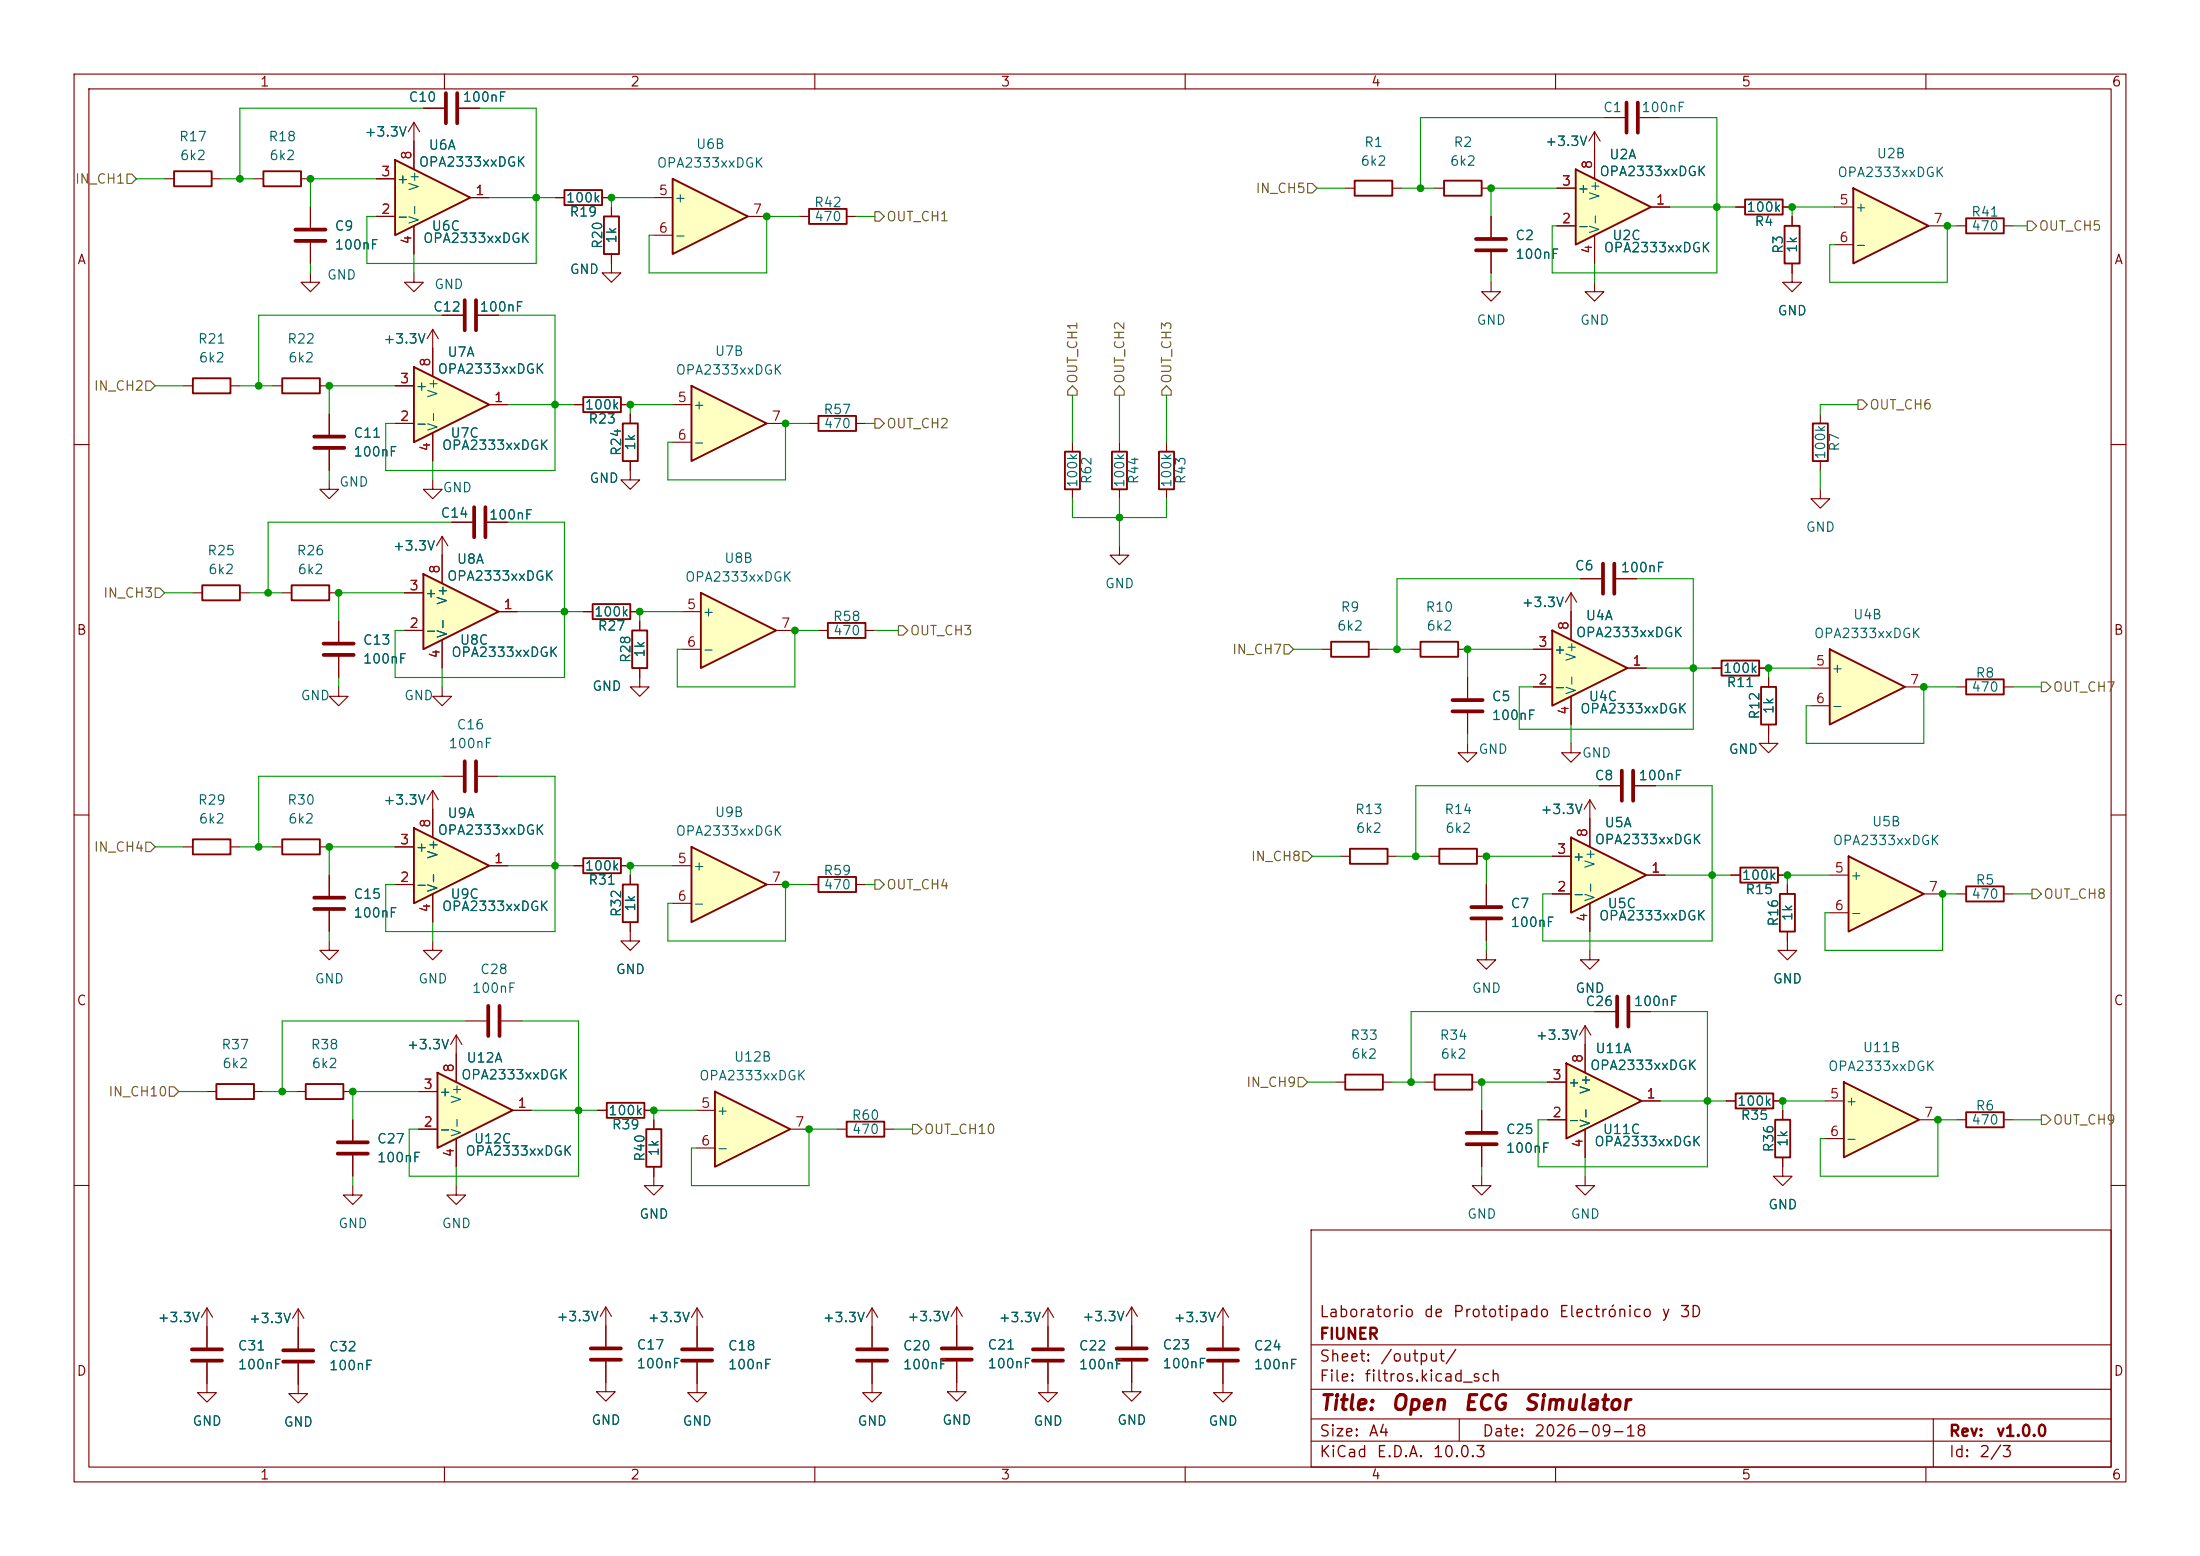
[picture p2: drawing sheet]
<svg xmlns="http://www.w3.org/2000/svg" width="297mm" height="210mm" viewBox="0 0 297 210" stroke-linecap="round" stroke-linejoin="round" font-family="sans-serif">
<g fill="none" stroke="#840000" stroke-width=".15">
<path d="M10 10h277v190h-277zM12 12h273v186h-273zM60 10v2M110 10v2M160 10v2M210 10v2M260 10v2M74.9 26.7h1.3M81.3 26.7h1.2M241.9 29.2v1.3M241.9 35.6v1.2M264.2 30.5h1.2"/>
<path d="M270.5 30.5h1.3M10 60h2M285 60h2M10 110h2M212.1 100.3v1.3h1.3l-1.3 1.3-1.3-1.3h1.3M214.6 108l-.7 1.2M214.6 108l.8 1.2M214.6 108v6.3M215.9 106h2.8M220.7 106h2.8M285 110h2M214.6 121.9v3.8"/>
<path d="M88.3 158.8v1.2h1.2l-1.2 1.3-1.3-1.3h1.3M10 160h2M81.8 176.4l-.8 1.3M81.8 176.4l.7 1.3M81.8 176.4v5.3M94.1 176.5l-.8 1.3M94.1 176.5l.8 1.3M94.1 176.5v5.4M177 166h108v32h-108zM285 160h2M27.9 186.7v1.3h1.3l-1.3 1.2-1.2-1.2h1.2M60 198v2"/>
<path d="M81.8 183.8v2.8M94.1 183.9v2.8M110 198v2M160 198v2M177 194.5h108M177 191.5h108M177 187.5h108M177 181.5h108M197 191.5v3M210 198v2M260 198v2M261 191.5v6.5"/>
</g>
<path d="M76.2 25.7h5.1v2h-5.1zM240.9 30.5h2.1v5.1h-2.1zM265.4 29.5h5.1v2h-5.1z" fill="none" stroke="#840000" stroke-width=".25"/>
<path d="M218.9 104v4.1M220.5 104v4.1M79.8 183.5h4M79.8 182h4M92.1 183.6h4M92.1 182.1h4" fill="none" stroke="#840000" stroke-width=".51"/>
<path d="M212.1 113l10.1 5.1-10.1 5.1z" fill="#ffffc2"/>
<path d="M182.2 114.6h5.1v2h-5.1zM194.3 114.6h5.1v2h-5.1zM212.1 113l10.1 5.1-10.1 5.1zM193.7 145h5.1v2.1h-5.1z" fill="none" stroke="#840000" stroke-width=".25"/>
<g fill="none" stroke="#840000" stroke-width=".15">
<path d="M55.9 36.8v1.3h1.2l-1.2 1.3-1.3-1.3h1.3M58.4 44.5l-.7 1.2M58.4 44.5l.8 1.2M58.4 44.5v6.3M58.4 58.4v3.8M59.7 42.5h2.8M64.5 42.5h2.8M181 115.6h1.2M187.3 115.6h1.3M193 115.6h1.3M198.1 100.3v1.3h1.3l-1.3 1.3-1.3-1.3h1.3M199.4 115.6h1.3"/>
<path d="M200.7 119.4v2.8M209.5 115.6h2.6M222.2 118.1h2.6M200.7 128.3v1.2h1.2l-1.2 1.3-1.3-1.3h1.3M200.7 124.2v2.8M209.5 120.7h2.6M214 138.4l-.8 1.3M214 138.4l.8 1.3M214 138.4v2.6M214.6 128.3v1.2h1.3l-1.3 1.3-1.2-1.3h1.2M192.4 146.1h1.3M198.8 146.1h1.2"/>
<path d="M200 158.8v1.2h1.3l-1.3 1.3-1.2-1.3h1.2M214 158.8v1.2h1.3l-1.3 1.3-1.3-1.3h1.3M240.7 157.5v1.3h1.2l-1.2 1.2-1.3-1.2h1.3M47.6 160v1.3h1.3l-1.3 1.3-1.2-1.3h1.2M61.6 160v1.3h1.3l-1.3 1.3-1.3-1.3h1.3M165.1 179.1v2.8M40.3 186.8v1.3h1.2l-1.2 1.3-1.3-1.3h1.3M165.1 183.9v4.1h1.3l-1.3 1.2-1.3-1.2h1.3"/>
</g>
<path d="M62.7 40.5v4.1M64.3 40.5v4.1M198.6 122.4h4.1M198.6 124h4.1M163.1 183.6h4M163.1 182.1h4" fill="none" stroke="#840000" stroke-width=".51"/>
<path d="M55.9 49.5l10.1 5.1-10.1 5.1z" fill="#ffffc2"/>
<path d="M55.9 49.5l10.1 5.1-10.1 5.1zM181.6 145h5.1v2.1h-5.1z" fill="none" stroke="#840000" stroke-width=".25"/>
<g fill="none" stroke="#840000" stroke-width=".15">
<path d="M55.9 19.1v3.8M57.1 14.6h2.8M62 14.6h2.8M55.9 30.5v3.8M53.3 57.2h2.6M53.3 52.1h2.6M66 54.6h2.6M180.3 146.1h1.3M186.7 146.1h1.3M152.8 178.9v2.8M165.1 176.5l-.8 1.3M165.1 176.5l.8 1.3"/>
<path d="M165.1 176.5v2.6M152.8 183.8v4h1.3l-1.3 1.3-1.3-1.3h1.3"/>
</g>
<path d="M60.2 12.6v4M61.7 12.6v4M150.7 183.5h4.1M150.7 182h4.1" fill="none" stroke="#840000" stroke-width=".51"/>
<path d="M53.3 21.6l10.2 5.1-10.2 5.1z" fill="#ffffc2"/>
<path d="M53.3 21.6l10.2 5.1-10.2 5.1z" fill="none" stroke="#840000" stroke-width=".25"/>
<path d="M50.8 29.2h2.5M50.8 24.1h2.5M63.5 26.7h2.5M141.5 179.1v2.8M152.8 176.4l-.8 1.3M152.8 176.4l.7 1.3M152.8 176.4v2.5M141.5 183.9v2.8" fill="none" stroke="#840000" stroke-width=".15"/>
<path d="M139.4 183.6h4.1M139.4 182.1h4.1" fill="none" stroke="#840000" stroke-width=".51"/>
<path d="M211.5 143.5l10.1 5.1-10.1 5.1z" fill="#ffffc2"/>
<path d="M78.7 53.6h5.1v2h-5.1zM84.1 57.2h2v5h-2zM156.5 61h2v5h-2zM240.3 120.7h2v5h-2zM211.5 143.5l10.1 5.1-10.1 5.1z" fill="none" stroke="#840000" stroke-width=".25"/>
<g fill="none" stroke="#840000" stroke-width=".15">
<path d="M77.5 54.6h1.2M83.8 54.6h1.3M85.1 55.9v1.3M157.5 59.7v1.3M85.1 62.2v1.3M157.5 66v1.3M241.3 119.4v1.3M215.3 136.5h2.8M220.1 136.5h2.8M241.3 125.7v2.6h1.3l-1.3 1.2-1.3-1.2h1.3M200 149.9v2.8M200 154.7v2.8"/>
<path d="M208.9 151.1h2.6M208.9 146.1h2.6M214 141v3.8M214 152.4v3.8M221.6 148.6h2.6M27.9 176.5l-.7 1.3M27.9 176.5l.8 1.3M27.9 176.5v5.4M40.3 176.7v5.3M40.3 176.7l-.8 1.2M40.3 176.7l.7 1.2M27.9 183.9v2.8"/>
<path d="M40.3 184v2.8"/>
</g>
<path d="M218.3 134.5v4.1M219.8 134.5v4.1M198 152.9h4.1M198 154.4h4.1M25.9 183.6h4.1M25.9 182.1h4.1M38.2 183.8h4.1M38.2 182.2h4.1" fill="none" stroke="#840000" stroke-width=".51"/>
<path d="M249.6 115.6l10.1 5.1-10.1 5z" fill="#ffffc2"/>
<path d="M249.6 115.6l10.1 5.1-10.1 5zM234.3 147.6h5.1v2h-5.1zM239.6 151.1h2.1v5.1h-2.1z" fill="none" stroke="#840000" stroke-width=".25"/>
<path d="M247 118.1h2.6M247 123.2h2.6M259.7 120.7h2.6M233 148.6h1.3M239.4 148.6h1.3M240.7 149.9v1.2M240.7 156.2v1.3M129.2 176.4v5.3M129.2 176.4l-.8 1.3M129.2 176.4l.7 1.3M129.2 183.8v2.8" fill="none" stroke="#840000" stroke-width=".15"/>
<path d="M127.1 183.5h4.1M127.1 182h4.1" fill="none" stroke="#840000" stroke-width=".51"/>
<path d="M93.3 52.1l10.2 5.1-10.2 5z" fill="#ffffc2"/>
<path d="M109.2 28.2h5.1v2h-5.1zM93.3 52.1l10.2 5.1-10.2 5zM110.5 56.1h5.1v2.1h-5.1zM265.4 150.1h5.1v2h-5.1z" fill="none" stroke="#840000" stroke-width=".25"/>
<g fill="none" stroke="#840000" stroke-width=".15">
<path d="M107.9 29.2h1.3M114.3 29.2h1.3M90.8 54.6h2.5M90.8 59.7h2.5M103.5 57.2h2.5M109.2 57.2h1.3M115.6 57.2h1.2M264.2 151.1h1.2M270.5 151.1h1.3M117.7 176.5v5.4M117.7 176.5l-.7 1.3M117.7 176.5l.8 1.3"/>
<path d="M141.5 176.5l-.8 1.3M141.5 176.5l.7 1.3M141.5 176.5v2.6M81.8 186.6v1.2h1.3l-1.3 1.3-1.3-1.3h1.3M94.1 186.7v1.3h1.3l-1.3 1.2-1.3-1.2h1.3M117.7 183.9v2.8"/>
</g>
<path d="M115.7 183.6h4.1M115.7 182.1h4.1" fill="none" stroke="#840000" stroke-width=".51"/>
<path d="M248.9 146.1l10.2 5-10.2 5.1z" fill="#ffffc2"/>
<path d="M248.9 146.1l10.2 5-10.2 5.1z" fill="none" stroke="#840000" stroke-width=".25"/>
<path d="M82.5 35.6v1.2h1.3l-1.3 1.3-1.2-1.3h1.2M246.4 148.6h2.5M246.4 153.7h2.5M259.1 151.1h2.5" fill="none" stroke="#840000" stroke-width=".15"/>
<path d="M90.8 24.1l10.2 5.1-10.2 5.1z" fill="#ffffc2"/>
<path d="M90.8 24.1l10.2 5.1-10.2 5.1z" fill="none" stroke="#840000" stroke-width=".25"/>
<path d="M88.3 26.7h2.5M88.3 31.8h2.5M101 29.2h2.5M117.7 186.7v1.3h1.3l-1.3 1.2-1.2-1.2h1.2" fill="none" stroke="#840000" stroke-width=".15"/>
<path d="M247 87.6l10.2 5.1-10.2 5.1z" fill="#ffffc2"/>
<path d="M23.5 23.1h5.1v2h-5.1zM35.6 23.1h5v2h-5zM26 51.1h5.1v2h-5.1zM38.1 51.1h5.1v2h-5.1zM27.3 79h5.1v2h-5.1zM111.8 84.1h5v2h-5zM247 87.6l10.2 5.1-10.2 5.1zM265.4 91.7h5.1v2h-5.1zM234.9 117.1h5.1v2h-5.1zM265.4 119.6h5.1v2.1h-5.1z" fill="none" stroke="#840000" stroke-width=".25"/>
<g fill="none" stroke="#840000" stroke-width=".15">
<path d="M55.9 16.5l-.8 1.3M55.9 16.5l.7 1.3M55.9 16.5v2.6M22.2 24.1h1.3M28.6 24.1h1.2M34.3 24.1h1.3M40.6 24.1h1.3M41.9 36.8v1.3h1.3l-1.3 1.3-1.3-1.3h1.3M41.9 27.9v2.8M41.9 32.8v2.8M24.8 52.1h1.2M31.1 52.1h1.3"/>
<path d="M36.8 52.1h1.3M43.2 52.1h1.2M26 80h1.3M32.4 80h1.3M110.5 85.1h1.3M116.8 85.1h1.3M244.5 90.2h2.5M244.5 95.3h2.5M257.2 92.7h2.5M264.2 92.7h1.2M270.5 92.7h1.3M233.7 118.1h1.2"/>
<path d="M240 118.1h1.3M264.2 120.7h1.2M270.5 120.7h1.3M129.2 186.6v1.2h1.2l-1.2 1.3-1.3-1.3h1.3M141.5 186.7v1.3h1.2l-1.2 1.2-1.3-1.2h1.3"/>
</g>
<path d="M39.9 31h4M39.9 32.5h4" fill="none" stroke="#840000" stroke-width=".51"/>
<path d="M94.6 80l10.2 5.1-10.2 5.1z" fill="#ffffc2"/>
<path d="M143.8 61h2v5h-2zM150.1 61h2v5h-2zM80 81.5h5.1v2.1h-5.1zM94.6 80l10.2 5.1-10.2 5.1zM232.4 89.2h5.1v2h-5.1zM237.7 92.7h2.1v5.1h-2.1z" fill="none" stroke="#840000" stroke-width=".25"/>
<g fill="none" stroke="#840000" stroke-width=".15">
<path d="M44.4 55.9v2.8M144.8 59.7v1.3M151.1 59.7v1.3M44.4 60.7v2.8M85.1 63.5v1.3h1.3l-1.3 1.2-1.3-1.2h1.3M144.8 66v1.3M151.1 73.7v1.2h1.3l-1.3 1.3-1.2-1.3h1.2M151.1 66v1.3M78.7 82.6h1.3M85.1 82.6h1.3M92.1 82.6h2.5M92.1 87.6h2.5"/>
<path d="M104.8 85.1h2.5M198.1 91.4v2.8M198.1 96.3v2.8M212.1 80l-.8 1.3M212.1 80l.8 1.3M212.1 80v2.6M231.1 90.2h1.3M237.5 90.2h1.3M238.8 97.8v2.5h1.2l-1.2 1.3-1.3-1.3h1.3M238.8 91.4v1.3"/>
</g>
<path d="M42.4 58.9h4.1M42.4 60.5h4.1M196.1 94.5h4.1M196.1 96h4.1" fill="none" stroke="#840000" stroke-width=".51"/>
<path d="M57.1 77.5l10.2 5.1-10.2 5z" fill="#ffffc2"/>
<path d="M57.1 77.5l10.2 5.1-10.2 5z" fill="none" stroke="#840000" stroke-width=".25"/>
<path d="M59.7 74.9v3.8M54.6 85.1h2.5M54.6 80h2.5M59.7 86.4v3.8M67.3 82.6h2.5M86.4 91.4v1.3h1.2l-1.2 1.3-1.3-1.3h1.3M212.1 82.6v3.8M212.1 94v3.8M59.7 104.8h2.8M64.5 104.8h2.8" fill="none" stroke="#840000" stroke-width=".15"/>
<path d="M62.7 102.7v4.1M64.3 102.7v4.1" fill="none" stroke="#840000" stroke-width=".51"/>
<path d="M209.5 85.1l10.2 5.1-10.2 5.1z" fill="#ffffc2"/>
<path d="M194.9 24.4h5.1v2h-5.1zM39.4 79h5v2h-5zM85.3 85.1h2.1v5.1h-2.1zM179.7 86.6h5.1v2h-5.1zM191.8 86.6h5v2h-5zM209.5 85.1l10.2 5.1-10.2 5.1zM26 113.3h5.1v2h-5.1zM38.1 113.3h5.1v2h-5.1z" fill="none" stroke="#840000" stroke-width=".25"/>
<g fill="none" stroke="#840000" stroke-width=".15">
<path d="M215.3 17.8l-.8 1.3M215.3 17.8l.7 1.3M215.3 17.8v2.5M216.5 15.9h2.8M221.4 15.9h2.8M193.7 25.4h1.2M200 25.4h1.3M44.4 64.8v1.2h1.3l-1.3 1.3-1.2-1.3h1.2M58.4 64.8v1.2h1.3l-1.3 1.3-1.3-1.3h1.3M59.7 72.4l-.8 1.3M59.7 72.4l.8 1.3M59.7 72.4v2.5"/>
<path d="M61 70.5h2.8M65.8 70.5h2.8M213.4 78.1h2.8M218.2 78.1h2.8M245.7 66v1.3h1.3l-1.3 1.3-1.2-1.3h1.2M38.1 80h1.3M44.4 80h1.3M45.7 92.7v1.3h1.3l-1.3 1.3-1.3-1.3h1.3M45.7 83.8v2.8M45.7 88.6v2.8M59.7 92.7v1.3h1.3l-1.3 1.3-1.3-1.3h1.3M86.4 83.8v1.3"/>
<path d="M86.4 90.2v1.2M178.4 87.6h1.3M184.8 87.6h1.3M190.5 87.6h1.3M196.8 87.6h1.3M207 92.7h2.5M207 87.6h2.5M219.7 90.2h2.5M24.8 114.3h1.2M31.1 114.3h1.3M36.8 114.3h1.3M43.2 114.3h1.2"/>
<path d="M58.4 106.7l-.7 1.3M58.4 106.7l.8 1.3M58.4 106.7v2.5"/>
</g>
<path d="M219.6 13.8v4.1M221.1 13.8v4.1M64 68.5v4M65.5 68.5v4M216.4 76.1v4M217.9 76.1v4M43.7 86.9h4.1M43.7 88.4h4.1" fill="none" stroke="#840000" stroke-width=".51"/>
<path d="M93.3 114.3l10.2 5.1-10.2 5.1z" fill="#ffffc2"/>
<path d="M93.3 114.3l10.2 5.1-10.2 5.1zM110.5 118.4h5.1v2h-5.1zM114.3 151.4h5.1v2h-5.1z" fill="none" stroke="#840000" stroke-width=".25"/>
<path d="M90.8 116.8h2.5M103.5 119.4h2.5M109.2 119.4h1.3M115.6 119.4h1.2M90.8 121.9h2.5M113 152.4h1.3M119.4 152.4h1.2" fill="none" stroke="#840000" stroke-width=".15"/>
<path d="M96.5 147.3l10.2 5.1-10.2 5.1z" fill="#ffffc2"/>
<path d="M81.9 148.8h5.1v2.1h-5.1zM87.2 152.4h2.1v5.1h-2.1zM96.5 147.3l10.2 5.1-10.2 5.1z" fill="none" stroke="#840000" stroke-width=".25"/>
<g fill="none" stroke="#840000" stroke-width=".15">
<path d="M201.3 38.1v1.3h1.3l-1.3 1.2-1.3-1.2h1.3M201.3 29.2v2.8M201.3 34v2.8M215.3 20.3v3.8M215.3 31.8v3.8M61.6 142.2v3.9M61.6 153.7v3.8M80.6 149.9h1.3M87 149.9h1.3M88.3 151.1v1.3M88.3 157.5v1.3M94 149.9h2.5"/>
<path d="M94 154.9h2.5M106.7 152.4h2.5"/>
</g>
<path d="M199.3 32.3h4M199.3 33.8h4" fill="none" stroke="#840000" stroke-width=".51"/>
<path d="M212.7 22.9l10.2 5-10.2 5.1z" fill="#ffffc2"/>
<path d="M212.7 22.9l10.2 5-10.2 5.1z" fill="none" stroke="#840000" stroke-width=".25"/>
<path d="M210.2 30.5h2.5M210.2 25.4h2.5M215.3 38.1v1.3h1.2l-1.2 1.2-1.3-1.2h1.3M222.9 27.9h2.5" fill="none" stroke="#840000" stroke-width=".15"/>
<path d="M59.1 144.8l10.1 5.1-10.1 5z" fill="#ffffc2"/>
<path d="M182.9 24.4h5.1v2h-5.1zM59.1 144.8l10.1 5.1-10.1 5z" fill="none" stroke="#840000" stroke-width=".25"/>
<path d="M181.6 25.4h1.3M188 25.4h1.2M44.4 118.1v2.8M44.4 127v1.3h1.3l-1.3 1.2-1.2-1.2h1.2M44.4 122.9v2.8M58.4 127v1.3h1.3l-1.3 1.2-1.3-1.2h1.3M47.6 151.1v2.8M47.6 156v2.8M56.5 152.4h2.6M56.5 147.3h2.6M69.2 149.9h2.6" fill="none" stroke="#840000" stroke-width=".15"/>
<path d="M42.4 121.2h4.1M42.4 122.7h4.1M45.6 154.2h4.1M45.6 155.7h4.1" fill="none" stroke="#840000" stroke-width=".51"/>
<path d="M55.9 111.8l10.1 5-10.1 5.1z" fill="#ffffc2"/>
<path d="M55.9 111.8l10.1 5-10.1 5.1z" fill="none" stroke="#840000" stroke-width=".25"/>
<path d="M53.3 119.4h2.6M53.3 114.3h2.6M66 116.8h2.6M85.1 125.7v1.3h1.3l-1.3 1.3-1.3-1.3h1.3" fill="none" stroke="#840000" stroke-width=".15"/>
<path d="M250.2 25.4l10.1 5.1-10.1 5.1z" fill="#ffffc2"/>
<path d="M81.5 29.2h2.1v5.1h-2.1zM235.6 26.9h5.1v2.1h-5.1zM250.2 25.4l10.1 5.1-10.1 5.1zM244.7 57.2h2.1v5h-2.1zM78.7 115.8h5.1v2.1h-5.1zM84.1 119.4h2v5.1h-2zM29.2 146.3h5.1v2h-5.1zM41.3 146.3h5.1v2h-5.1z" fill="none" stroke="#840000" stroke-width=".25"/>
<g fill="none" stroke="#840000" stroke-width=".15">
<path d="M55.9 19.1v3.8M57.1 14.6h2.8M62 14.6h2.8M41.9 27.9v2.8M41.9 32.8v2.8M50.8 29.2h2.5M50.8 24.1h2.5M55.9 30.5v3.8M63.5 26.7h2.5M74.9 26.7h1.3M81.3 26.7h1.2M82.5 27.9v1.3"/>
<path d="M82.5 34.3v1.3M201.3 29.2v2.8M201.3 34v2.8M210.2 30.5h2.5M210.2 25.4h2.5M215.3 20.3v3.8M215.3 31.8v3.8M222.9 27.9h2.5M234.3 27.9h1.3M240.7 27.9h1.2M241.9 35.6v2.5h1.3l-1.3 1.3-1.2-1.3h1.2M241.9 29.2v1.3"/>
<path d="M247.6 27.9h2.6M247.6 33h2.6M260.3 30.5h2.6M44.4 55.9v2.8M53.3 57.2h2.6M53.3 52.1h2.6M58.4 47v3.8M58.4 58.4v3.8M59.7 42.5h2.8M64.5 42.5h2.8M66 54.6h2.6M77.5 54.6h1.2"/>
<path d="M83.8 54.6h1.3M85.1 55.9v1.3M245.7 55.9v1.3M44.4 60.7v2.8M59.7 74.9v3.8M61 70.5h2.8M65.8 70.5h2.8M85.1 62.2v1.3M213.4 78.1h2.8M218.2 78.1h2.8M245.7 62.2v1.3M45.7 83.8v2.8"/>
<path d="M45.7 88.6v2.8M54.6 85.1h2.5M54.6 80h2.5M59.7 86.4v3.8M67.3 82.6h2.5M78.7 82.6h1.3M85.1 82.6h1.3M86.4 83.8v1.3M86.4 90.2v1.2M198.1 91.4v2.8M198.1 96.3v2.8M207 92.7h2.5"/>
<path d="M207 87.6h2.5M212.1 82.6v3.8M212.1 94v3.8M219.7 90.2h2.5M231.1 90.2h1.3M237.5 90.2h1.3M238.8 91.4v1.3M238.8 97.8v1.3M44.4 118.1v2.8M53.3 119.4h2.6M53.3 114.3h2.6M58.4 109.2v3.8"/>
<path d="M66 116.8h2.6M77.5 116.8h1.2M83.8 116.8h1.3M85.1 118.1v1.3M200.7 119.4v2.8M209.5 115.6h2.6M214.6 110.5v3.8M215.9 106h2.8M220.7 106h2.8M222.2 118.1h2.6M233.7 118.1h1.2M240 118.1h1.3"/>
<path d="M241.3 119.4v1.3M44.4 122.9v2.8M58.4 120.7v3.8M61.6 139.7l-.8 1.3M61.6 139.7l.8 1.3M61.6 139.7v6.4M62.9 137.8h2.8M67.7 137.8h2.8M85.1 124.5v1.2M200.7 124.2v2.8M209.5 120.7h2.6M214.6 121.9v3.8"/>
<path d="M215.3 136.5h2.8M220.1 136.5h2.8M241.3 125.7v1.3M27.9 147.3h1.3M34.3 147.3h1.3M40 147.3h1.3M46.4 147.3h1.2M47.6 151.1v2.8M47.6 156v2.8M56.5 147.3h2.6M56.5 152.4h2.6M61.6 153.7v3.8"/>
<path d="M69.2 149.9h2.6M80.6 149.9h1.3M87 149.9h1.3M88.3 151.1v1.3M88.3 157.5v1.3M200 149.9v2.8M200 154.7v2.8M208.9 151.1h2.6M208.9 146.1h2.6M214 141v3.8M214 152.4v3.8M221.6 148.6h2.6"/>
<path d="M233 148.6h1.3M239.4 148.6h1.3M240.7 149.9v1.2M240.7 156.2v1.3M27.9 179.1v2.8M40.3 179.2v2.8M81.8 178.9v2.8M94.1 179.1v2.8M117.7 179.1v2.8M129.2 178.9v2.8M141.5 179.1v2.8M152.8 178.9v2.8"/>
<path d="M165.1 179.1v2.8M27.9 183.9v2.8M40.3 184v2.8M81.8 183.8v2.8M94.1 183.9v2.8M117.7 183.9v2.8M129.2 183.8v2.8M141.5 183.9v2.8M152.8 183.8v2.8M165.1 183.9v2.8"/>
</g>
<path d="M65.9 135.8v4M67.4 135.8v4" fill="none" stroke="#840000" stroke-width=".51"/>
<g fill="none" stroke="#725600" stroke-width=".15">
<path d="M17.1 23.5h.7l.6 .6-.6 .7h-.7zM118.1 28.6h.6l.7 .6-.7 .6h-.6zM176.5 24.8h.7l.6 .6-.6 .6h-.7zM273.7 29.8h.6l.7 .7-.7 .6h-.6zM19.7 51.4h.6l.7 .7-.7 .6h-.6zM118.1 56.5h.6l.7 .7-.7 .6h-.6zM144.8 52.1l.6 .6v.6h-1.3v-.6zM151.1 52.1l.7 .6v.6h-1.3v-.6zM157.5 52.1l.6 .6v.6h-1.3v-.6zM250.8 54h.7l.6 .6-.6 .6h-.7zM21 79.4h.6l.6 .6-.6 .6h-.6zM121.3 84.5h.6l.7 .6-.7 .6h-.6z"/>
<path d="M173.4 87h.6l.6 .6-.6 .7h-.6zM275.6 92.1h.6l.7 .6-.7 .6h-.6zM19.7 113.7h.6l.7 .6-.7 .6h-.6zM118.1 118.7h.6l.7 .7-.7 .6h-.6zM175.9 114.9h.6l.7 .7-.7 .6h-.6zM274.3 120h.7l.6 .7-.6 .6h-.7zM22.9 146.7h.6l.6 .6-.6 .7h-.6zM123.2 151.8h.6l.7 .6-.7 .6h-.6zM175.3 145.4h.6l.6 .7-.6 .6h-.6zM275.6 150.5h.6l.7 .6-.7 .7h-.6z"/>
</g>
<g fill="none" stroke="#009600" stroke-width=".15">
<path d="M57.1 14.6h-24.7v9.5M64.8 14.6h7.6v21h-22.9v-6.4h1.3M216.5 15.9h-24.7v9.5M224.2 15.9h7.6v20.9h-22.3v-6.3h.7M18.4 24.1h3.8M29.8 24.1h4.5M41.9 35.6v1.2M50.8 24.1h-8.9v3.8M55.9 34.3v2.5M66 26.7h8.9M88.3 26.7h-5.8v1.2M107.9 29.2h-4.4v7.6h-15.9v-5h.7"/>
<path d="M115.6 29.2h2.5M177.8 25.4h3.8M189.2 25.4h4.5M201.3 36.8v1.3M210.2 25.4h-8.9v3.8M215.3 35.6v2.5M225.4 27.9h8.9M247.6 27.9h-5.7v1.3M264.2 30.5h-1.3v7.6h-15.9v-5.1h.6M271.8 30.5h1.9M21 52.1h3.8M32.4 52.1h4.4"/>
<path d="M53.3 52.1h-8.9v3.8M59.7 42.5h-24.8v9.6M67.3 42.5h7.6v21h-22.8v-6.3h1.2M68.6 54.6h8.9M90.8 54.6h-5.7v1.3M109.2 57.2h-3.2v7.6h-15.8v-5.1h.6M116.8 57.2h1.3M144.8 53.3v6.4M151.1 53.3v6.4M157.5 53.3v6.4M250.8 54.6h-5.1v1.3M44.4 63.5v1.3"/>
<path d="M58.4 62.2v2.6M61 70.5h-24.8v9.5M68.6 70.5h7.6v20.9h-22.9v-6.3h1.3M144.8 67.3v2.6h12.7v-2.6M151.1 67.3v6.4M213.4 78.1h-24.8v9.5M221 78.1h7.6v20.3h-23.5v-5.7h1.9M245.7 63.5v2.5M22.2 80h3.8M33.7 80h4.4M45.7 91.4v1.3M54.6 80h-8.9v3.8"/>
<path d="M59.7 90.2v2.5M69.8 82.6h8.9M92.1 82.6h-5.7v1.2M110.5 85.1h-3.2v7.6h-15.9v-5.1h.7M118.1 85.1h3.2M174.6 87.6h3.8M186.1 87.6h4.4M198.1 99.1v1.2M207 87.6h-8.9v3.8M212.1 97.8v2.5M222.2 90.2h8.9M244.5 90.2h-5.7v1.2"/>
<path d="M264.2 92.7h-4.5v7.6h-15.9v-5h.7M271.8 92.7h3.8M21 114.3h3.8M32.4 114.3h4.4M53.3 114.3h-8.9v3.8M59.7 104.8h-24.8v9.5M67.3 104.8h7.6v20.9h-22.8v-6.3h1.2M68.6 116.8h8.9M90.8 116.8h-5.7v1.3M109.2 119.4h-3.2v7.6h-15.8v-5.1h.6M116.8 119.4h1.3M177.2 115.6h3.8"/>
<path d="M188.6 115.6h4.4M209.5 115.6h-8.8v3.8M215.9 106h-24.8v9.6M223.5 106h7.6v21h-22.8v-6.3h1.2M224.8 118.1h8.9M247 118.1h-5.7v1.3M44.4 125.7v1.3M58.4 124.5v2.5M62.9 137.8h-24.8v9.5M70.5 137.8h7.6v21h-22.9v-6.4h1.3M200.7 127v1.3M214.6 125.7v2.6"/>
<path d="M215.3 136.5h-24.8v9.6M222.9 136.5h7.6v21h-22.9v-6.4h1.3M264.2 120.7h-1.9v7.6h-15.9v-5.1h.6M271.8 120.7h2.5M24.1 147.3h3.8M35.6 147.3h4.4M47.6 158.8v1.2M56.5 147.3h-8.9v3.8M61.6 157.5v2.5M71.8 149.9h8.8M94 149.9h-5.7v1.2M113 152.4h-3.8v7.6h-15.9v-5.1h.7"/>
<path d="M120.6 152.4h2.6M176.5 146.1h3.8M188 146.1h4.4M200 157.5v1.3M208.9 146.1h-8.9v3.8M214 156.2v2.6M224.2 148.6h8.8M246.4 148.6h-5.7v1.3M264.2 151.1h-2.6v7.7h-15.9v-5.1h.7M271.8 151.1h3.8"/>
</g>
<g fill="#009600" stroke="#009600" stroke-width=".14">
<circle cx="191.1" cy="115.6" r=".46"/>
<circle cx="200.7" cy="115.6" r=".46"/>
<circle cx="200" cy="146.1" r=".46"/>
<circle cx="230.5" cy="148.6" r=".46"/>
<circle cx="190.5" cy="146.1" r=".46"/>
<circle cx="262.3" cy="120.7" r=".46"/>
<circle cx="240.7" cy="148.6" r=".46"/>
<circle cx="261.6" cy="151.1" r=".46"/>
<circle cx="259.7" cy="92.7" r=".46"/>
<circle cx="241.3" cy="118.1" r=".46"/>
<circle cx="231.1" cy="118.1" r=".46"/>
<circle cx="228.6" cy="90.2" r=".46"/>
<circle cx="238.8" cy="90.2" r=".46"/>
<circle cx="198.1" cy="87.6" r=".46"/>
<circle cx="188.6" cy="87.6" r=".46"/>
<circle cx="201.3" cy="25.4" r=".46"/>
<circle cx="231.8" cy="27.9" r=".46"/>
<circle cx="191.8" cy="25.4" r=".46"/>
<circle cx="262.9" cy="30.5" r=".46"/>
<circle cx="241.9" cy="27.9" r=".46"/>
<circle cx="82.5" cy="26.7" r=".46"/>
<circle cx="85.1" cy="54.6" r=".46"/>
<circle cx="106" cy="57.2" r=".46"/>
<circle cx="103.5" cy="29.2" r=".46"/>
<circle cx="72.4" cy="26.7" r=".46"/>
<circle cx="74.9" cy="54.6" r=".46"/>
<circle cx="44.4" cy="52.1" r=".46"/>
<circle cx="32.4" cy="24.1" r=".46"/>
<circle cx="41.9" cy="24.1" r=".46"/>
<circle cx="34.9" cy="52.1" r=".46"/>
<circle cx="151.1" cy="69.9" r=".46"/>
<circle cx="107.3" cy="85.1" r=".46"/>
<circle cx="76.2" cy="82.6" r=".46"/>
<circle cx="106" cy="119.4" r=".46"/>
<circle cx="109.2" cy="152.4" r=".46"/>
<circle cx="47.6" cy="147.3" r=".46"/>
<circle cx="36.2" cy="80" r=".46"/>
<circle cx="45.7" cy="80" r=".46"/>
<circle cx="34.9" cy="114.3" r=".46"/>
<circle cx="44.4" cy="114.3" r=".46"/>
<circle cx="85.1" cy="116.8" r=".46"/>
<circle cx="74.9" cy="116.8" r=".46"/>
<circle cx="86.4" cy="82.6" r=".46"/>
<circle cx="88.3" cy="149.9" r=".46"/>
<circle cx="78.1" cy="149.9" r=".46"/>
<circle cx="38.1" cy="147.3" r=".46"/>
</g>
<g font-size="2" fill="#840000">
<text x="178" y="190.8">Title:</text>
<text x="187.7" y="190.8">Open</text>
<text x="197.4" y="190.8">ECG</text>
<text x="205.6" y="190.8">Simulator</text>
</g>
<g font-size="1.5" fill="#840000">
<text x="178" y="178.2">Laboratorio</text>
<text x="192.1" y="178.2">de</text>
<text x="196" y="178.2">Prototipado</text>
<text x="210.3" y="178.2">Electrónico</text>
<text x="224.2" y="178.2">y</text>
<text x="226.6" y="178.2">3D</text>
<text x="178" y="184.2">Sheet:</text>
<text x="178" y="181.2">FIUNER</text>
<text x="186.2" y="184.2">/output/</text>
<text x="178" y="186.9">File:</text>
<text x="184.1" y="186.9">filtros.kicad_sch</text>
<text x="178" y="197.1">KiCad</text>
<text x="178" y="194.3">Size:</text>
<text x="184.7" y="194.3">A4</text>
<text x="185.7" y="197.1">E.D.A.</text>
<text x="193.3" y="197.1">10.0.3</text>
<text x="200" y="194.3">Date:</text>
<text x="207" y="194.3">2026-09-18</text>
<text x="263" y="194.3">Rev:</text>
<text x="263" y="197.1">Id:</text>
<text x="267.1" y="197.1">2/3</text>
<text x="269.4" y="194.3">v1.0.0</text>
</g>
<g font-size="1.3" fill="#840000">
<text x="35" y="12">1</text>
<text x="85" y="12">2</text>
<text x="135" y="12">3</text>
<text x="185" y="12">4</text>
<text x="235" y="12">5</text>
<text x="285" y="12">6</text>
<text x="10.3" y="36">A</text>
<text x="285.3" y="36">A</text>
<text x="10.3" y="86">B</text>
<text x="285.3" y="86">B</text>
<text x="10.3" y="136">C</text>
<text x="285.3" y="136">C</text>
<text x="10.3" y="186">D</text>
<text x="285.3" y="186">D</text>
<text x="35" y="200">1</text>
<text x="85" y="200">2</text>
<text x="135" y="200">3</text>
<text x="185" y="200">4</text>
<text x="235" y="200">5</text>
<text x="285" y="200">6</text>
</g>
<g font-size="1.3" fill="#006464">
<text x="55.1" y="14.1">C10</text>
<text x="62.4" y="14.1">100nF</text>
<text x="216.3" y="15.4">C1</text>
<text x="221.5" y="15.4">100nF</text>
<text x="24.1" y="19.4">R17</text>
<text x="24.2" y="21.9">6k2</text>
<text x="36.2" y="19.4">R18</text>
<text x="36.3" y="21.9">6k2</text>
<text x="49.1" y="18.8">+3.3V</text>
<text x="56.5" y="22.8">OPA2333xxDGK</text>
<text x="57.8" y="20.5">U6A</text>
<text x="88.6" y="22.9">OPA2333xxDGK</text>
<text x="93.9" y="20.4">U6B</text>
<text x="183.6" y="22.7">6k2</text>
<text x="184.1" y="20.1">R1</text>
<text x="195.7" y="22.7">6k2</text>
<text x="196.1" y="20.1">R2</text>
<text x="208.5" y="20">+3.3V</text>
<text x="217.2" y="21.8">U2A</text>
<text x="253.3" y="21.7">U2B</text>
<text x="53.5" y="25.1">+</text>
<text x="56.9" y="25.9" transform="rotate(-90 56.9 25.9)">V+</text>
<text x="76.3" y="27.6">100k</text>
<text x="76.8" y="29.5">R19</text>
<text x="90.9" y="27.6">+</text>
<text x="109.8" y="28.3">R42</text>
<text x="212.9" y="26.4">+</text>
<text x="215.8" y="24.1">OPA2333xxDGK</text>
<text x="216.2" y="27.1" transform="rotate(-90 216.2 27.1)">V+</text>
<text x="235.7" y="28.9">100k</text>
<text x="248" y="24.2">OPA2333xxDGK</text>
<text x="250.3" y="28.9">+</text>
<text x="266" y="29.5">R41</text>
<text x="45.1" y="31.5">C9</text>
<text x="45.1" y="34">100nF</text>
<text x="53.5" y="30.2">-</text>
<text x="56.9" y="30.4" transform="rotate(-90 56.9 30.4)">V-</text>
<text x="57" y="33.1">OPA2333xxDGK</text>
<text x="58.2" y="31.5">U6C</text>
<text x="81.6" y="33.7" transform="rotate(-90 81.6 33.7)">R20</text>
<text x="83.5" y="33" transform="rotate(-90 83.5 33)">1k</text>
<text x="90.9" y="32.7">-</text>
<text x="109.8" y="30.2">470</text>
<text x="204.5" y="32.7">C2</text>
<text x="204.5" y="35.3">100nF</text>
<text x="212.9" y="31.5">-</text>
<text x="216.2" y="31.6" transform="rotate(-90 216.2 31.6)">V-</text>
<text x="216.4" y="34.4">OPA2333xxDGK</text>
<text x="217.6" y="32.7">U2C</text>
<text x="236.8" y="30.8">R4</text>
<text x="241" y="34.4" transform="rotate(-90 241 34.4)">R3</text>
<text x="242.9" y="34.2" transform="rotate(-90 242.9 34.2)">1k</text>
<text x="250.3" y="34">-</text>
<text x="266.1" y="31.5">470</text>
<text x="44.1" y="38.1">GND</text>
<text x="58.5" y="39.3">GND</text>
<text x="76.8" y="37.3">GND</text>
<text x="26.6" y="46.7">R21</text>
<text x="38.7" y="46.7">R22</text>
<text x="51.7" y="46.7">+3.3V</text>
<text x="58.4" y="42.4">C12</text>
<text x="64.7" y="42.4">100nF</text>
<text x="199.3" y="44.2">GND</text>
<text x="213.2" y="44.2">GND</text>
<text x="239.9" y="42.9">GND</text>
<text x="26.7" y="49.2">6k2</text>
<text x="38.8" y="49.2">6k2</text>
<text x="56" y="53">+</text>
<text x="59" y="50.8">OPA2333xxDGK</text>
<text x="59.4" y="53.8" transform="rotate(-90 59.4 53.8)">V+</text>
<text x="60.3" y="48.5">U7A</text>
<text x="91.1" y="50.9">OPA2333xxDGK</text>
<text x="96.4" y="48.3">U7B</text>
<text x="47.6" y="59.4">C11</text>
<text x="56" y="58.1">-</text>
<text x="59.4" y="58.3" transform="rotate(-90 59.4 58.3)">V-</text>
<text x="60.7" y="59.4">U7C</text>
<text x="78.9" y="55.6">100k</text>
<text x="79.3" y="57.5">R23</text>
<text x="93.5" y="55.6">+</text>
<text x="111.1" y="56.2">R57</text>
<text x="111.1" y="58.1">470</text>
<text x="45.7" y="66">GND</text>
<text x="47.6" y="61.9">100nF</text>
<text x="59.6" y="61">OPA2333xxDGK</text>
<text x="79.5" y="65.5">GND</text>
<text x="84.2" y="61.6" transform="rotate(-90 84.2 61.6)">R24</text>
<text x="86.1" y="60.9" transform="rotate(-90 86.1 60.9)">1k</text>
<text x="93.5" y="60.7">-</text>
<text x="145.8" y="65.9" transform="rotate(-90 145.8 65.9)">100k</text>
<text x="147.7" y="65.4" transform="rotate(-90 147.7 65.4)">R62</text>
<text x="152.1" y="65.9" transform="rotate(-90 152.1 65.9)">100k</text>
<text x="154" y="65.4" transform="rotate(-90 154 65.4)">R44</text>
<text x="158.5" y="65.9" transform="rotate(-90 158.5 65.9)">100k</text>
<text x="160.4" y="65.4" transform="rotate(-90 160.4 65.4)">R43</text>
<text x="246.7" y="62.1" transform="rotate(-90 246.7 62.1)">100k</text>
<text x="248.6" y="61" transform="rotate(-90 248.6 61)">R7</text>
<text x="59.4" y="70.2">C14</text>
<text x="59.7" y="66.8">GND</text>
<text x="65.9" y="70.4">100nF</text>
<text x="27.9" y="75.3">R25</text>
<text x="28" y="77.8">6k2</text>
<text x="40" y="75.3">R26</text>
<text x="40.1" y="77.8">6k2</text>
<text x="52.9" y="74.6">+3.3V</text>
<text x="61.6" y="76.4">U8A</text>
<text x="97.7" y="76.3">U8B</text>
<text x="212.5" y="77.3">C6</text>
<text x="218.7" y="77.6">100nF</text>
<text x="243.7" y="72.1">GND</text>
<text x="57.3" y="81">+</text>
<text x="60.3" y="78.7">OPA2333xxDGK</text>
<text x="60.7" y="81.7" transform="rotate(-90 60.7 81.7)">V+</text>
<text x="80.1" y="83.5">100k</text>
<text x="92.4" y="78.8">OPA2333xxDGK</text>
<text x="94.7" y="83.5">+</text>
<text x="149.1" y="79.7">GND</text>
<text x="180.9" y="82.9">R9</text>
<text x="192.4" y="82.9">R10</text>
<text x="205.3" y="82.3">+3.3V</text>
<text x="250.1" y="83.9">U4B</text>
<text x="48.9" y="89.9">100nF</text>
<text x="48.9" y="87.3">C13</text>
<text x="57.3" y="86.1">-</text>
<text x="60.7" y="86.2" transform="rotate(-90 60.7 86.2)">V-</text>
<text x="60.8" y="89">OPA2333xxDGK</text>
<text x="62" y="87.3">U8C</text>
<text x="80.6" y="85.4">R27</text>
<text x="85.4" y="89.6" transform="rotate(-90 85.4 89.6)">R28</text>
<text x="87.3" y="88.9" transform="rotate(-90 87.3 88.9)">1k</text>
<text x="94.7" y="88.6">-</text>
<text x="112.4" y="84.2">R58</text>
<text x="112.4" y="86.1">470</text>
<text x="180.4" y="85.4">6k2</text>
<text x="192.5" y="85.4">6k2</text>
<text x="209.7" y="88.6">+</text>
<text x="212.7" y="86.3">OPA2333xxDGK</text>
<text x="213.1" y="89.4" transform="rotate(-90 213.1 89.4)">V+</text>
<text x="214" y="84">U4A</text>
<text x="244.8" y="86.4">OPA2333xxDGK</text>
<text x="40.5" y="94.8">GND</text>
<text x="54.5" y="94.8">GND</text>
<text x="79.9" y="93.6">GND</text>
<text x="201.3" y="95">C5</text>
<text x="209.7" y="93.7">-</text>
<text x="213.1" y="93.9" transform="rotate(-90 213.1 93.9)">V-</text>
<text x="214.4" y="95">U4C</text>
<text x="232.5" y="91.1">100k</text>
<text x="233" y="93">R11</text>
<text x="247.1" y="91.1">+</text>
<text x="266.1" y="93.7">470</text>
<text x="266.6" y="91.8">R8</text>
<text x="60.5" y="101.3">100nF</text>
<text x="61.6" y="98.8">C16</text>
<text x="201.3" y="97.5">100nF</text>
<text x="213.2" y="96.6">OPA2333xxDGK</text>
<text x="237.8" y="97.2" transform="rotate(-90 237.8 97.2)">R12</text>
<text x="239.7" y="96.5" transform="rotate(-90 239.7 96.5)">1k</text>
<text x="247.1" y="96.2">-</text>
<text x="199.5" y="102.1">GND</text>
<text x="213.5" y="102.6">GND</text>
<text x="215.2" y="105.6">C8</text>
<text x="221.1" y="105.6">100nF</text>
<text x="233.3" y="102.1">GND</text>
<text x="26.6" y="108.9">R29</text>
<text x="26.7" y="111.5">6k2</text>
<text x="38.7" y="108.9">R30</text>
<text x="38.8" y="111.5">6k2</text>
<text x="51.7" y="108.9">+3.3V</text>
<text x="59" y="113">OPA2333xxDGK</text>
<text x="60.3" y="110.7">U9A</text>
<text x="91.1" y="113.1">OPA2333xxDGK</text>
<text x="96.4" y="110.6">U9B</text>
<text x="182.8" y="110.2">R13</text>
<text x="183" y="112.7">6k2</text>
<text x="194.9" y="110.2">R14</text>
<text x="195" y="112.7">6k2</text>
<text x="207.9" y="110.2">+3.3V</text>
<text x="216.5" y="112">U5A</text>
<text x="252.6" y="111.8">U5B</text>
<text x="56" y="115.3">+</text>
<text x="59.4" y="116" transform="rotate(-90 59.4 116)">V+</text>
<text x="78.9" y="117.8">100k</text>
<text x="79.3" y="119.7">R31</text>
<text x="93.5" y="117.8">+</text>
<text x="111.1" y="118.4">R59</text>
<text x="212.2" y="116.5">+</text>
<text x="215.2" y="114.3">OPA2333xxDGK</text>
<text x="215.6" y="117.3" transform="rotate(-90 215.6 117.3)">V+</text>
<text x="235.1" y="119.1">100k</text>
<text x="247.3" y="114.4">OPA2333xxDGK</text>
<text x="249.7" y="119.1">+</text>
<text x="266.6" y="119.7">R5</text>
<text x="47.6" y="124.2">100nF</text>
<text x="47.6" y="121.6">C15</text>
<text x="56" y="120.4">-</text>
<text x="59.4" y="120.5" transform="rotate(-90 59.4 120.5)">V-</text>
<text x="59.6" y="123.3">OPA2333xxDGK</text>
<text x="60.7" y="121.6">U9C</text>
<text x="84.2" y="123.9" transform="rotate(-90 84.2 123.9)">R32</text>
<text x="86.1" y="123.1" transform="rotate(-90 86.1 123.1)">1k</text>
<text x="93.5" y="122.9">-</text>
<text x="111.1" y="120.4">470</text>
<text x="203.8" y="122.9">C7</text>
<text x="203.8" y="125.4">100nF</text>
<text x="212.2" y="121.6">-</text>
<text x="215.6" y="121.8" transform="rotate(-90 215.6 121.8)">V-</text>
<text x="215.8" y="124.5">OPA2333xxDGK</text>
<text x="216.9" y="122.9">U5C</text>
<text x="235.5" y="121">R15</text>
<text x="240.4" y="125.1" transform="rotate(-90 240.4 125.1)">R16</text>
<text x="242.3" y="124.4" transform="rotate(-90 242.3 124.4)">1k</text>
<text x="249.7" y="124.2">-</text>
<text x="266.1" y="121.6">470</text>
<text x="64.7" y="131.8">C28</text>
<text x="83.1" y="131.8">GND</text>
<text x="42.4" y="133.1">GND</text>
<text x="56.4" y="133.1">GND</text>
<text x="63.6" y="134.3">100nF</text>
<text x="198.6" y="134.3">GND</text>
<text x="212.6" y="134.3">GND</text>
<text x="214" y="136.1">C26</text>
<text x="220.5" y="136.1">100nF</text>
<text x="239.3" y="133.1">GND</text>
<text x="29.8" y="141.9">R37</text>
<text x="41.9" y="141.9">R38</text>
<text x="54.8" y="141.9">+3.3V</text>
<text x="62.9" y="143.7">U12A</text>
<text x="99" y="143.6">U12B</text>
<text x="182.2" y="140.7">R33</text>
<text x="182.3" y="143.2">6k2</text>
<text x="194.3" y="140.7">R34</text>
<text x="194.4" y="143.2">6k2</text>
<text x="207.2" y="140.7">+3.3V</text>
<text x="215.3" y="142.4">U11A</text>
<text x="251.4" y="142.3">U11B</text>
<text x="29.9" y="144.5">6k2</text>
<text x="42" y="144.5">6k2</text>
<text x="59.2" y="148.3">+</text>
<text x="62.2" y="146">OPA2333xxDGK</text>
<text x="62.6" y="149" transform="rotate(-90 62.6 149)">V+</text>
<text x="94.3" y="146.1">OPA2333xxDGK</text>
<text x="211.6" y="147">+</text>
<text x="214.6" y="144.7">OPA2333xxDGK</text>
<text x="215" y="147.8" transform="rotate(-90 215 147.8)">V+</text>
<text x="234.4" y="149.6">100k</text>
<text x="246.7" y="144.9">OPA2333xxDGK</text>
<text x="249" y="149.6">+</text>
<text x="50.8" y="154.6">C27</text>
<text x="59.2" y="153.4">-</text>
<text x="62.6" y="153.5" transform="rotate(-90 62.6 153.5)">V-</text>
<text x="63.9" y="154.6">U12C</text>
<text x="82" y="150.8">100k</text>
<text x="82.5" y="152.7">R39</text>
<text x="96.6" y="150.8">+</text>
<text x="96.6" y="155.9">-</text>
<text x="114.9" y="151.5">R60</text>
<text x="114.9" y="153.4">470</text>
<text x="203.2" y="155.9">100nF</text>
<text x="203.2" y="153.4">C25</text>
<text x="211.6" y="152.1">-</text>
<text x="215" y="152.3" transform="rotate(-90 215 152.3)">V-</text>
<text x="215.1" y="155">OPA2333xxDGK</text>
<text x="216.3" y="153.4">U11C</text>
<text x="234.9" y="151.5">R35</text>
<text x="239.7" y="155.6" transform="rotate(-90 239.7 155.6)">R36</text>
<text x="241.6" y="154.9" transform="rotate(-90 241.6 154.9)">1k</text>
<text x="249" y="154.6">-</text>
<text x="266.1" y="152.1">470</text>
<text x="266.6" y="150.2">R6</text>
<text x="50.8" y="157.2">100nF</text>
<text x="62.7" y="156.3">OPA2333xxDGK</text>
<text x="87.3" y="156.9" transform="rotate(-90 87.3 156.9)">R40</text>
<text x="89.2" y="156.2" transform="rotate(-90 89.2 156.2)">1k</text>
<text x="45.6" y="166.1">GND</text>
<text x="59.6" y="166.1">GND</text>
<text x="86.2" y="164.8">GND</text>
<text x="198" y="164.8">GND</text>
<text x="212" y="164.8">GND</text>
<text x="238.6" y="163.5">GND</text>
<text x="21.2" y="178.8">+3.3V</text>
<text x="33.5" y="178.9">+3.3V</text>
<text x="75" y="178.6">+3.3V</text>
<text x="87.4" y="178.8">+3.3V</text>
<text x="111" y="178.8">+3.3V</text>
<text x="122.4" y="178.6">+3.3V</text>
<text x="134.7" y="178.8">+3.3V</text>
<text x="146" y="178.6">+3.3V</text>
<text x="158.3" y="178.8">+3.3V</text>
<text x="32" y="185.1">100nF</text>
<text x="32" y="182.6">C31</text>
<text x="44.3" y="185.2">100nF</text>
<text x="44.3" y="182.7">C32</text>
<text x="85.9" y="185">100nF</text>
<text x="85.9" y="182.5">C17</text>
<text x="98.2" y="185.1">100nF</text>
<text x="98.2" y="182.6">C18</text>
<text x="121.8" y="185.1">100nF</text>
<text x="121.8" y="182.6">C20</text>
<text x="133.2" y="185">100nF</text>
<text x="133.2" y="182.5">C21</text>
<text x="145.6" y="185.1">100nF</text>
<text x="145.6" y="182.6">C22</text>
<text x="156.9" y="185">100nF</text>
<text x="156.9" y="182.5">C23</text>
<text x="169.2" y="185.1">100nF</text>
<text x="169.2" y="182.6">C24</text>
<text x="25.9" y="192.7">GND</text>
<text x="38.2" y="192.9">GND</text>
<text x="79.8" y="192.6">GND</text>
<text x="92.1" y="192.7">GND</text>
<text x="115.7" y="192.7">GND</text>
<text x="127.1" y="192.6">GND</text>
<text x="139.4" y="192.7">GND</text>
<text x="150.7" y="192.6">GND</text>
<text x="163.1" y="192.7">GND</text>
</g>
<g font-size="1.3" fill="#a90000">
<text x="55.9" y="21.7" transform="rotate(-90 55.9 21.7)">8</text>
<text x="215.2" y="22.9" transform="rotate(-90 215.2 22.9)">8</text>
<text x="51.4" y="29.2">2</text>
<text x="51.4" y="24.1">3</text>
<text x="64.1" y="26.6">1</text>
<text x="88.8" y="26.6">5</text>
<text x="101.5" y="29.2">7</text>
<text x="210.7" y="25.4">3</text>
<text x="223.4" y="27.9">1</text>
<text x="248.2" y="27.9">5</text>
<text x="55.9" y="33.1" transform="rotate(-90 55.9 33.1)">4</text>
<text x="88.8" y="31.7">6</text>
<text x="210.7" y="30.5">2</text>
<text x="215.2" y="34.4" transform="rotate(-90 215.2 34.4)">4</text>
<text x="248.2" y="33">6</text>
<text x="260.9" y="30.5">7</text>
<text x="53.9" y="52">3</text>
<text x="58.4" y="49.6" transform="rotate(-90 58.4 49.6)">8</text>
<text x="53.9" y="57.1">2</text>
<text x="66.6" y="54.6">1</text>
<text x="91.4" y="54.6">5</text>
<text x="91.4" y="59.7">6</text>
<text x="104.1" y="57.1">7</text>
<text x="58.4" y="61" transform="rotate(-90 58.4 61)">4</text>
<text x="59.7" y="77.5" transform="rotate(-90 59.7 77.5)">8</text>
<text x="55.2" y="80">3</text>
<text x="67.9" y="82.5">1</text>
<text x="92.6" y="82.5">5</text>
<text x="55.2" y="85.1">2</text>
<text x="59.7" y="89" transform="rotate(-90 59.7 89)">4</text>
<text x="92.6" y="87.6">6</text>
<text x="105.3" y="85.1">7</text>
<text x="207.6" y="87.6">3</text>
<text x="212.1" y="85.2" transform="rotate(-90 212.1 85.2)">8</text>
<text x="207.6" y="92.7">2</text>
<text x="220.3" y="90.1">1</text>
<text x="245" y="90.1">5</text>
<text x="245" y="95.2">6</text>
<text x="257.7" y="92.7">7</text>
<text x="212.1" y="96.6" transform="rotate(-90 212.1 96.6)">4</text>
<text x="58.4" y="111.8" transform="rotate(-90 58.4 111.8)">8</text>
<text x="214.6" y="113.1" transform="rotate(-90 214.6 113.1)">8</text>
<text x="53.9" y="119.4">2</text>
<text x="53.9" y="114.3">3</text>
<text x="66.6" y="116.8">1</text>
<text x="91.4" y="116.8">5</text>
<text x="104.1" y="119.4">7</text>
<text x="210.1" y="115.5">3</text>
<text x="222.8" y="118.1">1</text>
<text x="247.6" y="118.1">5</text>
<text x="58.4" y="123.3" transform="rotate(-90 58.4 123.3)">4</text>
<text x="91.4" y="121.9">6</text>
<text x="210.1" y="120.6">2</text>
<text x="214.6" y="124.5" transform="rotate(-90 214.6 124.5)">4</text>
<text x="247.6" y="123.2">6</text>
<text x="260.3" y="120.6">7</text>
<text x="214" y="143.6" transform="rotate(-90 214 143.6)">8</text>
<text x="57.1" y="147.3">3</text>
<text x="61.6" y="144.9" transform="rotate(-90 61.6 144.9)">8</text>
<text x="69.8" y="149.8">1</text>
<text x="94.5" y="149.8">5</text>
<text x="209.5" y="146">3</text>
<text x="222.2" y="148.6">1</text>
<text x="246.9" y="148.6">5</text>
<text x="57.1" y="152.4">2</text>
<text x="94.5" y="154.9">6</text>
<text x="107.2" y="152.4">7</text>
<text x="209.5" y="151.1">2</text>
<text x="214" y="155" transform="rotate(-90 214 155)">4</text>
<text x="246.9" y="153.6">6</text>
<text x="259.6" y="151.1">7</text>
<text x="61.6" y="156.3" transform="rotate(-90 61.6 156.3)">4</text>
</g>
<g font-size="1.3" fill="#725600">
<text x="10" y="25.1">IN_CH1</text>
<text x="169.4" y="26.4">IN_CH5</text>
<text x="119.6" y="30.2">OUT_CH1</text>
<text x="275.1" y="31.5">OUT_CH5</text>
<text x="12.6" y="53">IN_CH2</text>
<text x="145.8" y="51.9" transform="rotate(-90 145.8 51.9)">OUT_CH1</text>
<text x="152.1" y="51.9" transform="rotate(-90 152.1 51.9)">OUT_CH2</text>
<text x="158.5" y="51.9" transform="rotate(-90 158.5 51.9)">OUT_CH3</text>
<text x="119.6" y="58.1">OUT_CH2</text>
<text x="252.3" y="55.6">OUT_CH6</text>
<text x="13.8" y="81">IN_CH3</text>
<text x="122.7" y="86.1">OUT_CH3</text>
<text x="166.2" y="88.6">IN_CH7</text>
<text x="277.1" y="93.7">OUT_CH7</text>
<text x="12.6" y="115.3">IN_CH4</text>
<text x="168.8" y="116.5">IN_CH8</text>
<text x="119.6" y="120.4">OUT_CH4</text>
<text x="275.8" y="121.6">OUT_CH8</text>
<text x="14.5" y="148.3">IN_CH10</text>
<text x="168.2" y="147">IN_CH9</text>
<text x="124.7" y="153.4">OUT_CH10</text>
<text x="277.1" y="152.1">OUT_CH9</text>
</g>
</svg>
